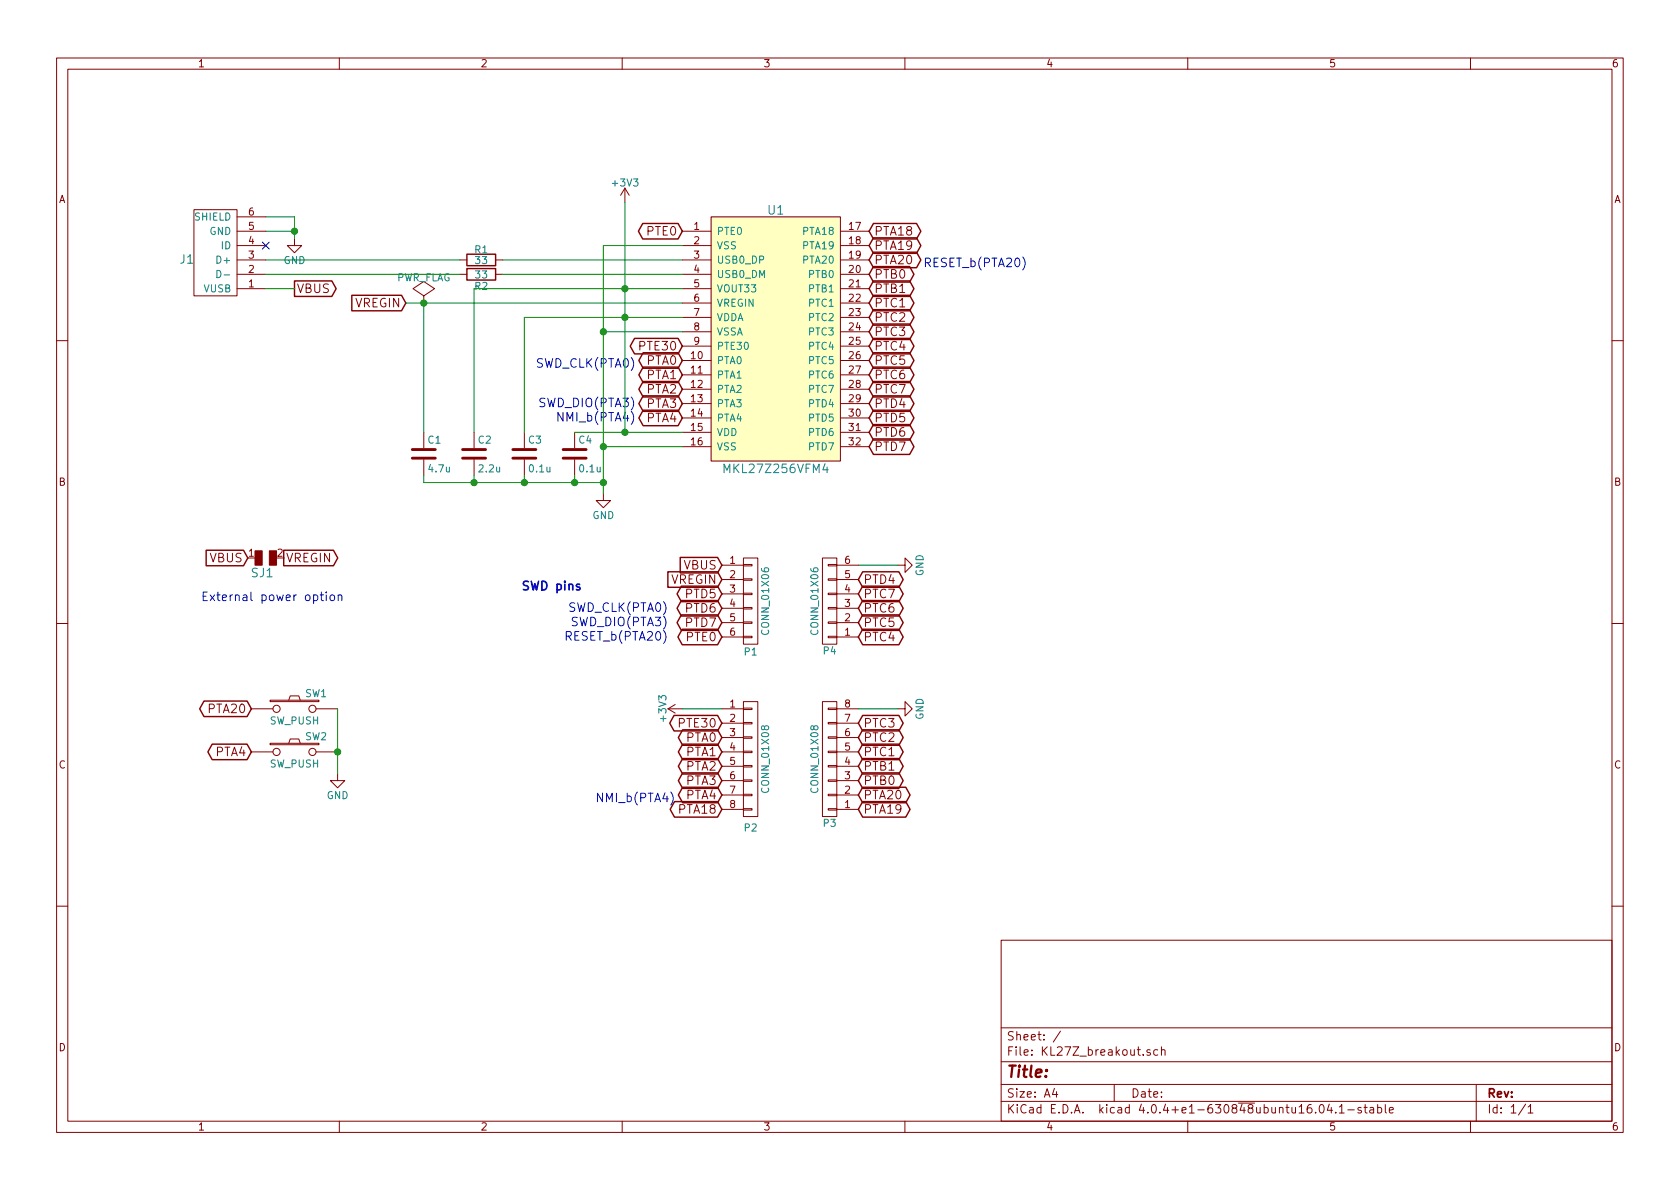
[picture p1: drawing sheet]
<svg xmlns="http://www.w3.org/2000/svg" width="297mm" height="210mm" viewBox="0 0 297 210" stroke-linecap="round" stroke-linejoin="round" font-family="sans-serif">
<g fill="none" stroke="#840000" stroke-width=".18">
<path d="M10 10.3h277v189.9h-277zM12 12.2h273v186.1h-273zM60 10.3v1.9M110 10.3v1.9M160 10.3v1.9M210 10.3v1.9M260 10.3v1.9M34.3 37.1h7.6v15.2h-7.6zM41.9 38.3h5.1M110.5 33.3l-.8 1.2M110.5 33.3v2.5M110.5 33.3l.8 1.2"/>
<path d="M125.7 38.3h22.9v43.2h-22.9zM41.9 40.9h5.1M41.9 43.4h5.1M41.9 46h5.1M41.9 48.5h5.1M41.9 51h5.1M52.1 42.2v1.2h1.2l-1.2 1.3-1.3-1.3h1.3M74.9 53.6h.1M74.9 52.3l1.9-1.3-1.9-1.2-1.9 1.2 1.9 1.3v1.3M81.3 46h1.2M81.3 48.5h1.2M87.6 46h1.3"/>
<path d="M87.6 48.5h1.3M120.6 40.9h5.1M120.6 43.4h5.1M120.6 46h5.1M120.6 48.5h5.1M120.6 51h5.1M120.6 53.6h5.1M120.6 56.1h5.1M120.6 58.7h5.1M148.6 40.9h5.1M148.6 43.4h5.1M148.6 46h5.1"/>
<path d="M148.6 48.5h5.1M148.6 51h5.1M148.6 53.6h5.1M148.6 56.1h5.1M148.6 58.7h5.1M10 60.2h2M74.9 76.4v2.8M83.8 76.4v2.8M92.7 76.4v2.8M101.6 76.4v2.8M120.6 61.2h5.1M120.6 63.7h5.1"/>
<path d="M120.6 73.9h5.1M120.6 66.3h5.1M120.6 76.4h5.1M120.6 68.8h5.1M120.6 79h5.1M120.6 71.4h5.1M148.6 61.2h5.1M148.6 63.7h5.1M148.6 73.9h5.1M148.6 66.3h5.1M148.6 76.4h5.1M148.6 68.8h5.1"/>
<path d="M148.6 79h5.1M148.6 71.4h5.1M285 60.2h2M74.9 81.3v2.8M83.8 81.3v2.8M92.7 81.3v2.8M101.6 81.3v2.8M106.7 87.2v1.3h1.2l-1.2 1.3-1.3-1.3h1.3M127.6 99.9h3.8M131.4 99.8h1.6v.3h-1.6zM131.4 98.7h2.6v15.2h-2.6zM145.4 98.7h2.6v15.2h-2.6z"/>
<path d="M146.4 99.8h1.6v.3h-1.6zM148 99.9h3.8M158.7 99.9h1.3v-1.2l1.3 1.2-1.3 1.3v-1.3M10 110.3h2M127.6 112.6h3.8M127.6 110.1h3.8M127.6 107.6h3.8M127.6 105h3.8M127.6 102.5h3.8M131.4 112.5h1.6v.3h-1.6zM131.4 110h1.6v.2h-1.6zM131.4 107.4h1.6v.3h-1.6z"/>
<path d="M131.4 104.9h1.6v.3h-1.6zM131.4 102.4h1.6v.2h-1.6zM146.4 102.4h1.6v.2h-1.6zM146.4 104.9h1.6v.3h-1.6zM146.4 107.4h1.6v.3h-1.6zM146.4 110h1.6v.2h-1.6zM146.4 112.5h1.6v.3h-1.6zM148 112.6h3.8M148 110.1h3.8M148 107.6h3.8M148 105h3.8M148 102.5h3.8"/>
<path d="M285 110.3h2M44.4 133h3.9M44.4 125.3h3.9M47.8 123.8h8.6v.3h-8.6zM47.8 131.4h8.6v.3h-8.6zM51.1 123.8l.2-.7h1.5l.3 .7M51.1 131.4l.2-.7h1.5l.3 .7M55.9 133h3.8M55.9 125.3h3.8M59.7 136.8v1.2h1.3l-1.3 1.3-1.3-1.3h1.3M118.1 125.3h2.5M118.1 125.3l1.3 .8"/>
<path d="M119.4 124.6l-1.3 .7M127.6 138h3.8M127.6 135.5h3.8M127.6 133h3.8M127.6 130.4h3.8M127.6 127.9h3.8M127.6 125.3h3.8M131.4 124.1h2.6v20.3h-2.6zM131.4 137.9h1.6v.3h-1.6zM131.4 135.4h1.6v.2h-1.6zM131.4 132.8h1.6v.3h-1.6zM131.4 130.3h1.6v.3h-1.6z"/>
<path d="M131.4 127.8h1.6v.2h-1.6zM131.4 125.2h1.6v.3h-1.6zM145.4 124.1h2.6v20.3h-2.6zM146.4 125.2h1.6v.3h-1.6zM146.4 127.8h1.6v.2h-1.6zM146.4 130.3h1.6v.3h-1.6zM146.4 132.8h1.6v.3h-1.6zM146.4 135.4h1.6v.2h-1.6zM146.4 137.9h1.6v.3h-1.6zM148 138h3.8M148 135.5h3.8M148 133h3.8"/>
<path d="M148 130.4h3.8M148 127.9h3.8M148 125.3h3.8M158.7 125.3h1.3v-1.2l1.3 1.2-1.3 1.3v-1.3M127.6 143.1h3.8M127.6 140.6h3.8M131.4 143h1.6v.3h-1.6zM131.4 140.5h1.6v.2h-1.6zM146.4 140.5h1.6v.2h-1.6zM146.4 143h1.6v.3h-1.6zM148 143.1h3.8M148 140.6h3.8"/>
<path d="M10 160.2h2M177 166.3h108v32h-108zM285 160.2h2M60 198.3v1.9M110 198.3v1.9M160 198.3v1.9M177 194.8h108M177 191.8h108M177 187.8h108M177 181.8h108M186.4 192.5l-.3 1h.9M186.8 193v1"/>
<path d="M187.5 182.3l-1.3 2M197 191.8v3M203.4 185.7a.37 .37 0 0 0-.6 .1v.2l.6 .2v.1l-.2 .3-.4-.1M204.7 185.7l-.4-.1-.3 .3 .1 .6 .2 .1 .4-.1M205.4 185.7l.2-.1 .3 .1 .1 .9M205.4 185.1v1.5M210 198.3v1.9M233.4 195.5l.2-.2a.81 .81 0 0 1 .6 .6 .81 .81 0 0 1-.3 .8l-.1 .1a.79 .79 0 0 1-.4-1.3zM235 195.2l-.3 1.1h.9M235.4 195.8v1M236.2 196.7v.1M236.8 195.8l.4-.5v1.5"/>
<path d="M236.8 196.8h.9M238.3 196.3h1.1M240.7 195.9a.37 .37 0 0 0-.6 .1l.1 .3 .5 .1v.1l-.2 .3-.4-.1M241.2 195.8h.5M241.4 195.3v1.3l.3 .2M242.2 195.9h.6l.1 .9M242.9 196.2l-.5 .1-.2 .2 .2 .3 .5-.1M243.6 195.9l.4-.1 .3 .3-.1 .6h-.6M243.6 195.3v1.5M244.9 195.3v1.3l.2 .2M245.6 196.3l.8-.1-.1-.3-.4-.1-.3 .2 .1 .7h.6M260 198.3v1.9"/>
<path d="M261 191.8v6.5M269.7 195.2l-1.2 2M270.2 195.8l.4-.5v1.5M270.2 196.8h.8"/>
<circle cx="48.9" cy="125.3" r=".63"/>
<circle cx="48.9" cy="133" r=".63"/>
<circle cx="55.2" cy="125.3" r=".63"/>
<circle cx="55.2" cy="133" r=".63"/>
</g>
<path d="M125.7 38.3h22.9v43.2h-22.9z" fill="#ffffc2" stroke="#ffffc2" stroke-width=".18"/>
<path d="M38.4 47.8a.64 .64 0 0 1 .7 .7 .64 .64 0 0 1-.7 .6zM39.6 48.6h1M145.9 82l-.4 1.1h1" fill="none" stroke="#008484" stroke-width=".18"/>
<path d="M46.4 42.8l1.2 1.2M47.6 42.8l-1.2 1.2" fill="none" stroke="#000084" stroke-width=".18"/>
<g fill="none" stroke="#840000" stroke-width=".25">
<path d="M113.6 39.5h6.3l.7 1.4-.7 1.4h-6.3l-.7-1.4zM154.4 39.5h7.7l.7 1.4-.7 1.4h-7.7l-.7-1.4zM52.1 49.7h6.6l.7 1.3-.7 1.4h-6.6zM62.2 52.2h8.8l.8 1.4-.8 1.4h-8.8zM82.5 45h5.1v2h-5.1zM82.5 47.5h5.1v2h-5.1zM112.2 59.8h7.7l.7 1.4-.7 1.4h-7.7l-.8-1.4zM154.4 42.1h7.7l.7 1.3-.7 1.4h-7.7l-.7-1.4zM154.4 44.6h7.7l.7 1.4-.7 1.3h-7.7l-.7-1.3zM154.4 47.1h6.4l.8 1.4-.8 1.4h-6.4l-.7-1.4zM154.4 49.7h6.4l.8 1.3-.8 1.4h-6.4l-.7-1.4zM154.4 52.2h6.4l.8 1.4-.8 1.4h-6.4l-.7-1.4z"/>
<path d="M154.4 54.8h6.4l.8 1.3-.8 1.4h-6.4l-.7-1.4zM154.4 57.3h6.4l.8 1.4-.8 1.3h-6.4l-.7-1.3zM154.4 59.8h6.4l.8 1.4-.8 1.4h-6.4l-.7-1.4zM113.7 62.4h6.2l.7 1.3-.7 1.4h-6.2l-.7-1.4zM113.7 64.9h6.2l.7 1.4-.7 1.4h-6.2l-.7-1.4zM113.7 67.5h6.2l.7 1.3-.7 1.4h-6.2l-.7-1.4zM113.7 70h6.2l.7 1.4-.7 1.3h-6.2l-.7-1.3zM113.7 72.5h6.2l.7 1.4-.7 1.4h-6.2l-.7-1.4zM154.4 62.4h6.4l.8 1.3-.8 1.4h-6.4l-.7-1.4zM154.4 64.9h6.4l.8 1.4-.8 1.4h-6.4l-.7-1.4zM154.4 67.5h6.4l.8 1.3-.8 1.4h-6.4l-.7-1.4zM154.4 70h6.4l.8 1.4-.8 1.3h-6.4l-.7-1.3z"/>
<path d="M154.4 72.5h6.4l.8 1.4-.8 1.4h-6.4l-.7-1.4zM154.4 75.1h6.4l.8 1.3-.8 1.4h-6.4l-.7-1.4zM154.4 77.6h6.4l.8 1.4-.8 1.4h-6.4l-.7-1.4zM36.4 97.3h6.7l.7 1.4-.7 1.3h-6.7zM50.2 97.3h8.8l.7 1.4-.7 1.3h-8.8zM120.3 98.6h6.6l.7 1.3-.7 1.4h-6.6zM118.1 101.1h8.8l.7 1.4-.7 1.4h-8.8zM120.5 108.7h6.4l.7 1.4-.7 1.4h-6.4l-.8-1.4zM120.5 106.2h6.4l.7 1.4-.7 1.3h-6.4l-.8-1.3zM120.5 103.7h6.4l.7 1.3-.7 1.4h-6.4l-.8-1.4zM120.6 111.3h6.3l.7 1.3-.7 1.4h-6.3l-.7-1.4zM152.5 101.1h6.4l.8 1.4-.8 1.4h-6.4l-.7-1.4z"/>
<path d="M152.5 103.7h6.4l.8 1.3-.8 1.4h-6.4l-.7-1.4zM152.5 106.2h6.4l.8 1.4-.8 1.3h-6.4l-.7-1.3zM152.5 108.7h6.4l.8 1.4-.8 1.4h-6.4l-.7-1.4zM152.5 111.3h6.4l.8 1.3-.8 1.4h-6.4l-.7-1.4zM36.1 124h7.6l.7 1.3-.7 1.4h-7.6l-.8-1.4zM37.5 131.6h6.2l.7 1.4-.7 1.3h-6.2l-.7-1.3zM119.2 126.5h7.7l.7 1.4-.7 1.4h-7.7l-.8-1.4zM120.7 129.1h6.2l.7 1.3-.7 1.4h-6.2l-.8-1.4zM120.7 131.6h6.2l.7 1.4-.7 1.3h-6.2l-.8-1.3zM120.7 134.1h6.2l.7 1.4-.7 1.4h-6.2l-.8-1.4zM120.7 136.7h6.2l.7 1.3-.7 1.4h-6.2l-.8-1.4zM120.7 139.2h6.2l.7 1.4-.7 1.4h-6.2l-.8-1.4z"/>
<path d="M152.5 126.5h6.4l.8 1.4-.8 1.4h-6.4l-.7-1.4zM152.5 129.1h6.4l.8 1.3-.8 1.4h-6.4l-.7-1.4zM152.5 131.6h6.4l.8 1.4-.8 1.3h-6.4l-.7-1.3zM152.5 134.1h6.4l.8 1.4-.8 1.4h-6.4l-.7-1.4zM152.5 136.7h6.4l.8 1.3-.8 1.4h-6.4l-.7-1.4zM152.5 139.2h7.6l.8 1.4-.8 1.4h-7.6l-.7-1.4zM119.3 141.8h7.6l.7 1.3-.7 1.4h-7.6l-.8-1.4zM152.5 141.8h7.6l.8 1.3-.8 1.4h-7.6l-.7-1.4z"/>
</g>
<path d="M72.9 79.5h4.1M81.8 79.5h4.1M90.7 79.5h4M99.6 79.5h4M72.9 81h4.1M81.8 81h4.1M90.7 81h4M99.6 81h4" fill="none" stroke="#840000" stroke-width=".51"/>
<g fill="#840000" stroke="#840000" stroke-width=".18">
<path d="M45.1 97.4h1.3v2.5h-1.3z"/>
<path d="M47.6 97.4h1.3v2.5h-1.3z"/>
</g>
<path d="M56.6 105.2h.6M56.8 104.7v1.3l.4 .2M57.7 104.7v.1M57.7 105.2v1M58.5 105.3l.4-.1 .3 .3v.4l-.3 .3-.4-.1-.2-.2v-.4zM59.8 105.4l.1-.1a.36 .36 0 0 1 .6 .1v.8M59.8 105.2v1" fill="none" stroke="#0000c2" stroke-width=".18"/>
<g fill="none" stroke="#008400" stroke-width=".18">
<path d="M47 38.3h5.1v3.9M110.5 35.8v40.6M47 51h5.1M47 40.9h5.1M47 48.5h34.3M47 46h34.3M71.8 53.6h48.8M74.9 53.6v22.8M88.9 48.5h31.7M88.9 46h31.7M106.7 58.7h13.9M120.6 51h-36.8v25.4"/>
<path d="M120.6 56.1h-27.9v20.3M120.6 43.4h-13.9v43.8M101.6 76.4h19M106.7 79h13.9M74.9 84.1v1.2h31.8M83.8 84.1v1.2M92.7 84.1v1.2M101.6 84.1v1.2M151.8 99.9h6.9M59.7 125.3v11.5M120.6 125.3h7M151.8 125.3h6.9"/>
</g>
<g fill="#008400" stroke="#008400" stroke-width=".25">
<circle cx="59.7" cy="133" r=".51"/>
<circle cx="83.8" cy="85.3" r=".51"/>
<circle cx="74.9" cy="53.6" r=".51"/>
<circle cx="101.6" cy="85.3" r=".51"/>
<circle cx="106.7" cy="85.3" r=".51"/>
<circle cx="106.7" cy="58.7" r=".51"/>
<circle cx="106.7" cy="79" r=".51"/>
<circle cx="110.5" cy="76.4" r=".51"/>
<circle cx="110.5" cy="51" r=".51"/>
<circle cx="110.5" cy="56.1" r=".51"/>
<circle cx="92.7" cy="85.3" r=".51"/>
<circle cx="52.1" cy="40.9" r=".51"/>
</g>
<text font-size="2.8" fill="#840000" x="178" y="190.5">Title:</text>
<g font-size="2.1" fill="#840000">
<text x="114.4" y="41.7">PTE0</text>
<text x="154.6" y="41.7">PTA18</text>
<text x="154.6" y="44.2">PTA19</text>
<text x="154.6" y="46.7">PTA20</text>
<text x="52.5" y="51.8">VBUS</text>
<text x="154.6" y="49.3">PTB0</text>
<text x="154.6" y="51.8">PTB1</text>
<text x="62.7" y="54.4">VREGIN</text>
<text x="154.6" y="54.4">PTC1</text>
<text x="154.6" y="56.9">PTC2</text>
<text x="154.6" y="59.4">PTC3</text>
<text x="113.3" y="62">PTE30</text>
<text x="114.3" y="64.5">PTA0</text>
<text x="154.6" y="62">PTC4</text>
<text x="154.6" y="64.5">PTC5</text>
<text x="114.3" y="67.1">PTA1</text>
<text x="114.3" y="69.6">PTA2</text>
<text x="154.6" y="67.1">PTC6</text>
<text x="154.6" y="69.6">PTC7</text>
<text x="114.3" y="72.1">PTA3</text>
<text x="114.3" y="74.7">PTA4</text>
<text x="154.6" y="72.1">PTD4</text>
<text x="154.6" y="74.7">PTD5</text>
<text x="154.6" y="77.2">PTD6</text>
<text x="154.6" y="79.8">PTD7</text>
<text x="37" y="99.4">VBUS</text>
<text x="50.6" y="99.4">VREGIN</text>
<text x="120.8" y="100.7">VBUS</text>
<text x="118.6" y="103.2">VREGIN</text>
<text x="121.3" y="105.8">PTD5</text>
<text x="152.7" y="103.2">PTD4</text>
<text x="152.7" y="105.8">PTC7</text>
<text x="121.3" y="110.9">PTD7</text>
<text x="121.3" y="108.3">PTD6</text>
<text x="121.4" y="113.4">PTE0</text>
<text x="152.7" y="108.3">PTC6</text>
<text x="152.7" y="110.9">PTC5</text>
<text x="152.7" y="113.4">PTC4</text>
<text x="36.9" y="126.1">PTA20</text>
<text x="120.2" y="128.6">PTE30</text>
<text x="121.3" y="131.2">PTA0</text>
<text x="152.7" y="128.6">PTC3</text>
<text x="152.7" y="131.2">PTC2</text>
<text x="38.1" y="133.7">PTA4</text>
<text x="121.3" y="133.7">PTA1</text>
<text x="121.3" y="136.3">PTA2</text>
<text x="152.7" y="133.7">PTC1</text>
<text x="152.7" y="136.3">PTB1</text>
<text x="120.1" y="143.9">PTA18</text>
<text x="121.3" y="138.8">PTA3</text>
<text x="121.3" y="141.3">PTA4</text>
<text x="152.7" y="138.8">PTB0</text>
<text x="152.7" y="141.3">PTA20</text>
<text x="152.7" y="143.9">PTA19</text>
<text x="178" y="184">Sheet: /</text>
<text x="178" y="186.7">File: KL27Z_breakout.sch</text>
<text x="178" y="196.9">KiCad E.D.A. kicad 4.0.4+e1-630848ubuntu16.04.1-stable</text>
<text x="178" y="194.1">Size: A4</text>
<text x="200" y="194.1">Date:</text>
<text x="263" y="194.1">Rev:</text>
<text x="263" y="196.9">Id: 1/1</text>
</g>
<g font-size="2.1" fill="#008484">
<text x="135.8" y="37.9">U1</text>
<text x="31.9" y="46.6">J1</text>
<text x="128.4" y="83.7">MKL27Z256VFM4</text>
<text x="44.5" y="102.1">SJ1</text>
</g>
<g font-size="2.1" fill="#0000c2">
<text x="164" y="47.2">RESET_b(PTA20)</text>
<text x="95.1" y="65">SWD_CLK(PTA0)</text>
<text x="95.7" y="72">SWD_DIO(PTA3)</text>
<text x="99.2" y="74.5">NMI_b(PTA4)</text>
<text x="35.6" y="106.3">External power option</text>
<text x="93" y="104.4">SWD pins</text>
<text x="100.5" y="113.3">RESET_b(PTA20)</text>
<text x="100.8" y="108.2">SWD_CLK(PTA0)</text>
<text x="101.4" y="110.7">SWD_DIO(PTA3)</text>
<text x="106.2" y="141.9">NMI_b(PTA4)</text>
</g>
<g font-size="1.8" fill="#840000">
<text x="35" y="11.9">1</text>
<text x="85" y="11.9">2</text>
<text x="135" y="11.9">3</text>
<text x="185" y="11.9">4</text>
<text x="235" y="11.9">5</text>
<text x="285" y="11.9">6</text>
<text x="10.4" y="35.9">A</text>
<text x="285.4" y="35.9">A</text>
<text x="44" y="40.6">5</text>
<text x="44" y="38.1">6</text>
<text x="122.7" y="40.6">1</text>
<text x="150.2" y="40.6">17</text>
<text x="44" y="45.7">3</text>
<text x="44" y="43.2">4</text>
<text x="122.7" y="43.2">2</text>
<text x="122.7" y="45.7">3</text>
<text x="150.2" y="43.2">18</text>
<text x="150.2" y="45.7">19</text>
<text x="44" y="50.8">1</text>
<text x="44" y="48.3">2</text>
<text x="122.7" y="48.3">4</text>
<text x="122.7" y="50.8">5</text>
<text x="122.7" y="53.3">6</text>
<text x="150.2" y="48.3">20</text>
<text x="150.2" y="50.8">21</text>
<text x="150.2" y="53.3">22</text>
<text x="122.7" y="55.9">7</text>
<text x="122.7" y="58.4">8</text>
<text x="150.2" y="55.9">23</text>
<text x="150.2" y="58.4">24</text>
<text x="122.2" y="63.5">10</text>
<text x="122.7" y="61">9</text>
<text x="150.2" y="61">25</text>
<text x="150.2" y="63.5">26</text>
<text x="122.2" y="66">11</text>
<text x="122.2" y="68.6">12</text>
<text x="122.2" y="71.1">13</text>
<text x="150.2" y="66">27</text>
<text x="150.2" y="68.6">28</text>
<text x="150.2" y="71.1">29</text>
<text x="122.2" y="73.7">14</text>
<text x="122.2" y="76.2">15</text>
<text x="150.2" y="73.7">30</text>
<text x="150.2" y="76.2">31</text>
<text x="122.2" y="78.7">16</text>
<text x="150.2" y="78.7">32</text>
<text x="10.4" y="85.9">B</text>
<text x="285.4" y="85.9">B</text>
<text x="44" y="98.4">1</text>
<text x="49" y="98.4">2</text>
<text x="129.1" y="99.7">1</text>
<text x="149.4" y="99.7">6</text>
<text x="129.1" y="102.2">2</text>
<text x="129.1" y="104.8">3</text>
<text x="129.1" y="107.3">4</text>
<text x="149.4" y="107.3">3</text>
<text x="149.4" y="104.8">4</text>
<text x="149.4" y="102.2">5</text>
<text x="129.1" y="109.8">5</text>
<text x="129.1" y="112.4">6</text>
<text x="149.4" y="112.4">1</text>
<text x="149.4" y="109.8">2</text>
<text x="129.1" y="125.1">1</text>
<text x="149.4" y="125.1">8</text>
<text x="129.1" y="127.6">2</text>
<text x="129.1" y="130.2">3</text>
<text x="149.4" y="130.2">6</text>
<text x="149.4" y="127.6">7</text>
<text x="10.4" y="135.9">C</text>
<text x="129.1" y="132.7">4</text>
<text x="129.1" y="135.2">5</text>
<text x="129.1" y="137.8">6</text>
<text x="149.4" y="137.8">3</text>
<text x="149.4" y="135.2">4</text>
<text x="149.4" y="132.7">5</text>
<text x="285.4" y="135.9">C</text>
<text x="129.1" y="140.3">7</text>
<text x="129.1" y="142.9">8</text>
<text x="149.4" y="142.9">1</text>
<text x="149.4" y="140.3">2</text>
<text x="10.4" y="185.9">D</text>
<text x="285.4" y="185.9">D</text>
<text x="35" y="199.9">1</text>
<text x="85" y="199.9">2</text>
<text x="135" y="199.9">3</text>
<text x="185" y="199.9">4</text>
<text x="235" y="199.9">5</text>
<text x="285" y="199.9">6</text>
</g>
<g font-size="1.8" fill="#008484">
<text x="108.4" y="33">+3V3</text>
<text x="34.4" y="39">SHIELD</text>
<text x="37" y="41.5">GND</text>
<text x="126.7" y="41.5">PTE0</text>
<text x="142.1" y="41.5">PTA18</text>
<text x="38.6" y="46.6">D+</text>
<text x="39.1" y="44.1">ID</text>
<text x="50.1" y="46.7">GND</text>
<text x="84" y="44.8">R1</text>
<text x="84.1" y="46.7">33</text>
<text x="126.7" y="44.1">VSS</text>
<text x="126.7" y="46.6">USB0_DP</text>
<text x="142.1" y="44.1">PTA19</text>
<text x="142.1" y="46.6">PTA20</text>
<text x="36" y="51.7">VUSB</text>
<text x="70" y="49.7">PWR_FLAG</text>
<text x="84" y="51.3">R2</text>
<text x="84.1" y="49.2">33</text>
<text x="126.7" y="49.1">USB0_DM</text>
<text x="126.7" y="51.7">VOUT33</text>
<text x="143.1" y="49.1">PTB0</text>
<text x="143.1" y="51.7">PTB1</text>
<text x="126.7" y="54.2">VREGIN</text>
<text x="126.7" y="56.8">VDDA</text>
<text x="126.7" y="59.3">VSSA</text>
<text x="143.1" y="54.2">PTC1</text>
<text x="143.1" y="56.8">PTC2</text>
<text x="143.1" y="59.3">PTC3</text>
<text x="126.7" y="61.8">PTE30</text>
<text x="126.7" y="64.4">PTA0</text>
<text x="143.1" y="61.8">PTC4</text>
<text x="143.1" y="64.4">PTC5</text>
<text x="126.7" y="66.9">PTA1</text>
<text x="126.7" y="69.5">PTA2</text>
<text x="143.1" y="66.9">PTC6</text>
<text x="143.1" y="69.5">PTC7</text>
<text x="126.7" y="72">PTA3</text>
<text x="126.7" y="74.5">PTA4</text>
<text x="126.7" y="77.1">VDD</text>
<text x="143.1" y="74.5">PTD5</text>
<text x="143.1" y="77.1">PTD6</text>
<text x="143.1" y="72">PTD4</text>
<text x="75.7" y="78.4">C1</text>
<text x="75.9" y="83.5">4.7u</text>
<text x="84.6" y="78.4">C2</text>
<text x="84.8" y="83.5">2.2u</text>
<text x="93.5" y="78.4">C3</text>
<text x="93.7" y="83.5">0.1u</text>
<text x="102.4" y="78.4">C4</text>
<text x="102.6" y="83.5">0.1u</text>
<text x="126.7" y="79.6">VSS</text>
<text x="143.1" y="79.6">PTD7</text>
<text x="104.7" y="91.8">GND</text>
<text x="163.3" y="101.9" transform="rotate(-90 163.3 101.9)">GND</text>
<text x="136" y="111.9" transform="rotate(-90 136 111.9)">CONN_01X06</text>
<text x="144.7" y="111.9" transform="rotate(-90 144.7 111.9)">CONN_01X06</text>
<text x="131.6" y="115.9">P1</text>
<text x="145.6" y="115.7">P4</text>
<text x="54" y="123.3">SW1</text>
<text x="47.7" y="128.1">SW_PUSH</text>
<text x="54" y="130.9">SW2</text>
<text x="117.8" y="127.4" transform="rotate(-90 117.8 127.4)">+3V3</text>
<text x="163.3" y="127.3" transform="rotate(-90 163.3 127.3)">GND</text>
<text x="47.7" y="135.7">SW_PUSH</text>
<text x="57.7" y="141.3">GND</text>
<text x="136" y="139.9" transform="rotate(-90 136 139.9)">CONN_01X08</text>
<text x="144.7" y="139.9" transform="rotate(-90 144.7 139.9)">CONN_01X08</text>
<text x="131.6" y="147">P2</text>
<text x="145.6" y="146.2">P3</text>
</g>
</svg>
